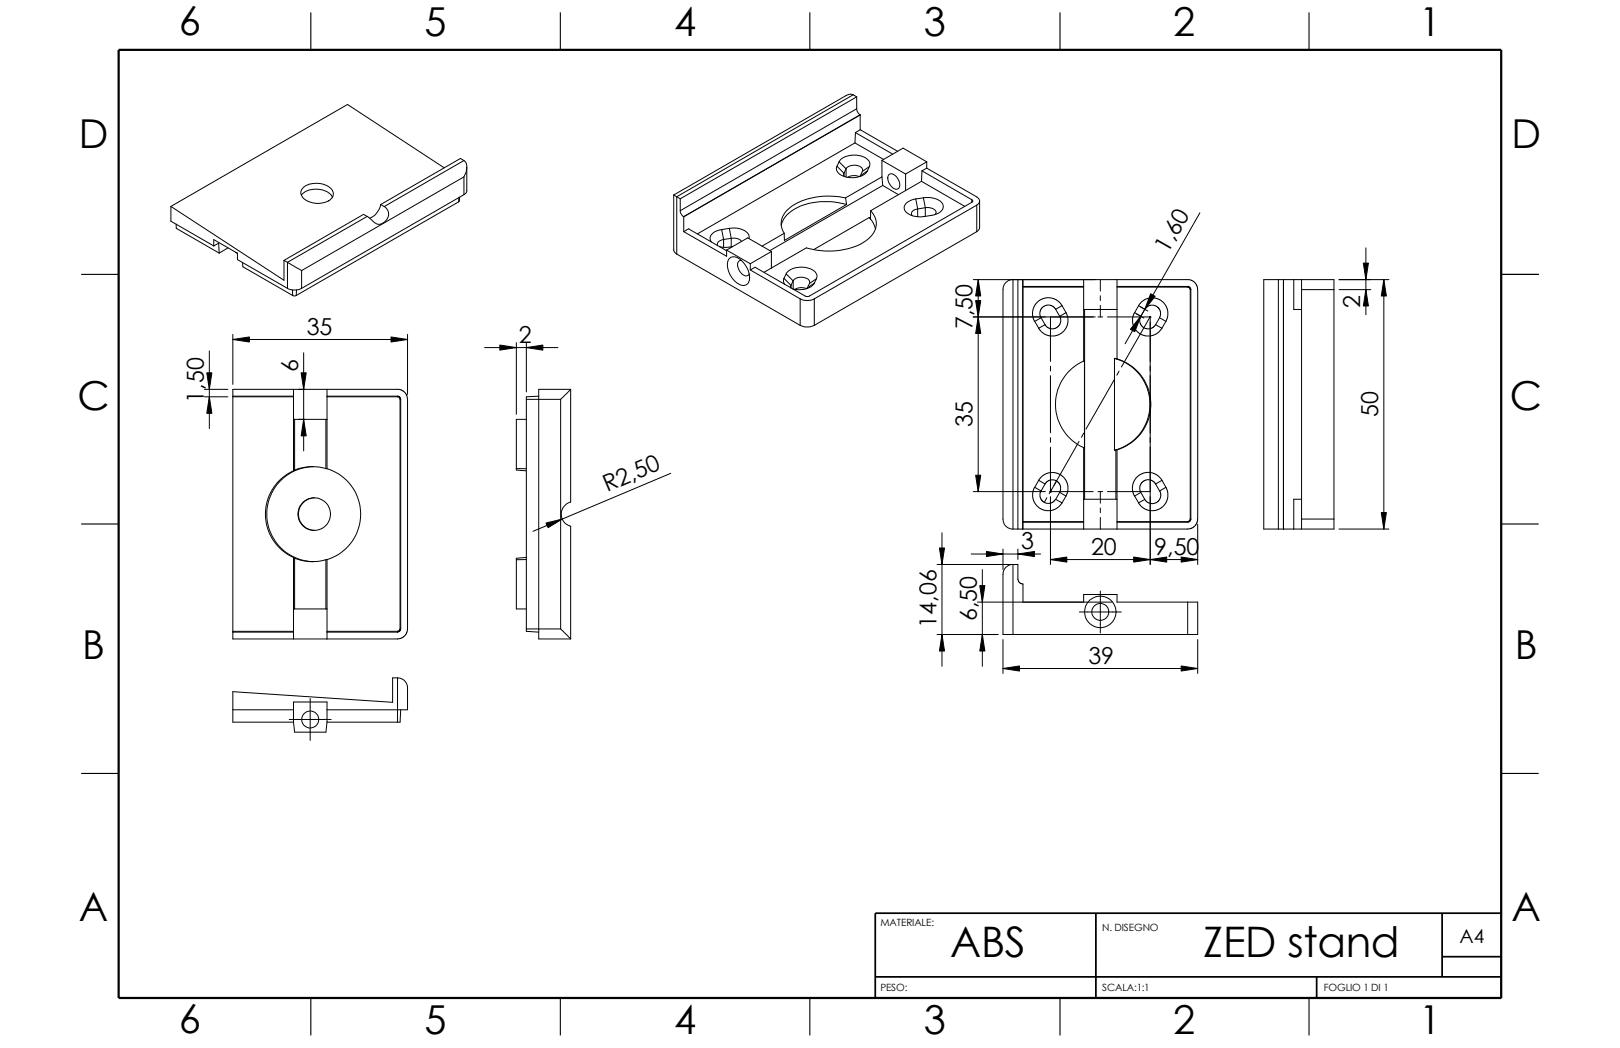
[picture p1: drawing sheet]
<svg xmlns="http://www.w3.org/2000/svg" width="432mm" height="279mm" viewBox="0 0 432 279" stroke-linecap="round" stroke-linejoin="round" font-family="sans-serif">
<g fill="none" stroke="#000" stroke-width=".27">
<path d="M227.4 25.3l-.9-.2-1 .4-45.9 26.5M227.4 25.3l-47 27.2M227.4 25.3l.9 .5M227.9 38.1l7.6 4.4M227.9 38.1l-42 24.3M228 35.3l10 5.8M228 35.3l-.1 2.8M228.3 29a2.14 2.14 0 0 0 .9 1.6M228.3 25.8l-47 27.2M228.3 25.8v3.2M228.3 29l-47 27.2M229.2 30.6l-47 27.2"/>
<path d="M229.2 30.6h.1M229.3 30.6l-47.1 27.2M229.3 30.6v4M229.3 34.6l-1.3 .7M229.3 34.6l10 5.7M45.6 55v4l11.4 6.6M45.6 55l30.1 19.7v-5.3M46.9 59.7l.1 1.2 11.4 6.6M80.3 52.1a5.7 5.7 0 0 1 7.5-.6l.8 1.1M80.7 50.1a5.8 5.8 0 0 1 7.9 .7 2.24 2.24 0 0 1-1.8 3.1 5.9 5.9 0 0 1-6.2-1.4 1.69 1.69 0 0 1 .1-2.4zM97.9 57.7l-21.3 12.2M97.9 57.7l-1-.6-21.2 12.3"/>
<path d="M101.5 54.5a5 5 0 0 1-3 3.7M101.5 54.5l.9 .6M102.4 55.1a2.54 2.54 0 0 1 .8 3.2 2.54 2.54 0 0 1-3 1.3l-2.3-1.9M118.4 44.7l-25.8-16.8-47 27.1M122.3 53.8l-43.3 25M122.3 52.7v1.1M122.5 52.6l-.2 1.2M123.7 42.8a2.94 2.94 0 0 1 .2 3.9l-.2 .5M123.7 42.8l-21.3 12.3M123.7 47.2l-43.3 24.9M123.7 47.2v4.7M123.7 51.9l-43.3 25"/>
<path d="M123.7 42.8l-1-.6-21.2 12.3M124.4 44.5v6.6l-.7 .8M179.6 52l.8 .5M179.6 52v14.6l.1 .5 .7 .6M180.4 52.5v15.2M180.4 52.5l.9 .5M181.3 56.2a2.14 2.14 0 0 0 .9 1.6M181.3 53v3.2M182.2 57.8h.1M182.2 57.8v4M223.1 44.3a2 2 0 0 0 1.6 2.6 5.6 5.6 0 0 0 6.5-1.3M223.1 44.3l1.9 1.9"/>
<path d="M223.6 43.1a5 5 0 0 1 5.7-1.6 2.66 2.66 0 0 1 2.5 2.6l-.1 .3M223.6 43.1l-.5 1.2M223.6 43.1l1.9 1.9M225 46.2v.9M225 46.2v.7M225.4 52.7a18.8 18.8 0 0 0-14.9 2.7 4.8 4.8 0 0 0-1.5 6.8M225.4 52.7l.2 1.8M225.5 45a2.8 2.8 0 0 1 4.5 .3l-.1 .4M225.5 45v2.2M225.5 45l-.5 1.2M225.6 54.5l-16.5 9.6-.1-1.9M225.6 54.5a19.9 19.9 0 0 0-9.4-.4 10.2 10.2 0 0 0-7.8 5.2l-.2 .8"/>
<path d="M229.1 47.1a3.6 3.6 0 0 0-3.2 .2M229.3 46.9l-.1 .2M229.9 45.7l-.6 1.2M231.2 45.6l-1.9 1.3M231.7 58l1.1 1.5 .5 1.5M231.7 58l-14.8 8.5M231.7 44.4l-.5 1.2M231.7 44.4l-1.8 1.3M232.1 56.2a4.9 4.9 0 0 1-.8 7.6 19 19 0 0 1-16.4 2.3l-11.3 6.5M232.1 56.2l-.1 2.2-.3-.4M235.1 47.2l-9.7 5.5M235.1 47.2l.2 2.2"/>
<path d="M235.1 42.8l6.3 3.6M235.1 42.8v4.4M235.1 42.8l5.6-3.3 6.3 3.6M235.3 49.4l-30.1 17.4M235.3 49.4l4.2 2.5M236.8 46.7a1.43 1.43 0 0 1 2.3 .6 2.22 2.22 0 0 1 .2 3.1 2.61 2.61 0 0 1-2.7-2.6zM241.4 50.8l-9.3 5.4M241.4 46.4v4.4M244.1 53l.5 2.7M244.6 55.7a1.32 1.32 0 0 0-1.5 1.8M244.6 55.7v2.1M245.6 48.3l-4.2 2.5"/>
<path d="M245.6 48.3l11.6 6.7M245.7 45.6l13.3 7.7M245.7 45.6l-.1 2.7M246.1 52.7a4.9 4.9 0 0 1 5.2 1.7 2 2 0 0 1-1.6 2.6l-3.4 .7a5.1 5.1 0 0 1-5.2-1.7 2.07 2.07 0 0 1 1.6-2.6l1.4-.4M246.1 52.7l-2 .3M246.1 52.7l.5 2.7M246.6 55.4a2.45 2.45 0 0 1 2.9 1.2l-.2 .5M246.6 55.4v2.3M246.6 55.4l-2 .3M247 44.8l13.3 7.7a1.18 1.18 0 0 1 .8 1.1 1.18 1.18 0 0 1-.8 1.1M247 44.8l-1.3 .8M247 43.1l-5.6 3.3"/>
<path d="M247 43.1v1.7M259 53.3l.3 .2-.3 .4-43.4 25.1h-.9l-13.4-7.8-1.3 .8M259 53.3v.7M260.3 54.7l-43.3 25M260.3 54.7v7.1M261.1 53.6v7.1l-.1 .4-.7 .7M319.8 56.7l-19.9 35M57 65.6v-1.7l6.3 3.6v1.7l13.3 7.7M57 65.6l1.3-.8 .1 2.7M60.8 66.1l-2.4 1.4M62.8 67.3l.5 .3M64.6 70l.1 1.1 13.3 7.7"/>
<path d="M75.7 69.4l.9 .5M76.6 69.9l3.8 2.2M76.6 76.9a4 4 0 0 0 3.8 0M76.6 69.9v7M77.9 77.3l.1 1.5M78 78.8h1M79 77.3v1.5M80.4 72.1v4.8M180.4 67.7l32.9 19M182.2 61.8l11.5 6.5v-1.6M182.2 61.8l1.3-.8 10.2 5.8M191.8 65.7l1.2 .3 2.2-.3"/>
<path d="M192.4 61.2a2.81 2.81 0 0 0-3.1 2.7l.3 .6M192.4 61.2l.5 2.6M192.9 63.8a1.59 1.59 0 0 0-1.7 1.6l.1 .1M192.9 63.8v2.1M193.7 66.7l6.3 3.6M193.7 66.7l5.6-3.3 6.3 3.7M194.4 68.9a2.45 2.45 0 0 1 3.5 .8 5.5 5.5 0 0 1 1.6 5.7 1.97 1.97 0 0 1-3 .1 6.1 6.1 0 0 1-2.4-6zM194.4 60.9a5.2 5.2 0 0 1 5.2 1.7v1M194.4 60.9l-2 .3M194.4 60.9l.5 2.6M194.9 63.5a2.59 2.59 0 0 1 2.8 .9M194.9 63.5v2.3"/>
<path d="M194.9 63.5l-2 .3M197.6 69.4a1.25 1.25 0 0 0-1.1 .8 1.25 1.25 0 0 0 .3 1.3 2.1 2.1 0 0 0 2.7 1.9l.2-.4M200 70.3v1.7M200 72l13.3 7.7M205.6 67.1l-5.6 3.2M205.6 67.1v4.4M209 74.2l-.2 .9 .4 .7M209 74.2l1.8 1.9M209 62.2l-5.9 3.4M209.5 73a5.2 5.2 0 0 1 6.1-1.5 2.23 2.23 0 0 1 2 2.8M209.5 73l-.5 1.2M209.5 73l1.9 1.9"/>
<path d="M210.8 76.1v.7zM211.4 74.9a2.85 2.85 0 0 1 4.4 0v.7M211.4 74.9v2.1M211.4 74.9l-.6 1.2M213.3 79.7a4 4 0 0 0 3.7 0M213.3 79.7v7M215 77a3.7 3.7 0 0 0-3.2 .1M215.8 75.6l-.7 1.3M217 75.5a5.2 5.2 0 0 1-5.7 1.5M217 79.7v7M217 75.5l-1.8 1.3M217.6 74.3l-.6 1.2"/>
<path d="M217.6 74.3l-1.8 1.3M259.4 74.5h57.6l1.4 .8 .5 .5 .3 1v61.6l-.1 .8-.4 .8-.8 .7-1.3 .4h-46.6M260.3 61.8l-43.3 24.9M260.7 74.5l.7 4.4h-1.3zM260.7 74.5v56.6M268.1 75.3l.9-.6 1-.2v66.6a2.6 2.6 0 0 1-2.7-2.7v-61.2l.1-.7zM271.3 74.5v66.6M272.6 74.5v66.6M272.7 74.5v66.6M272.7 76.4h16.1M272.7 76.5h16.1M288.8 74.5v21.8"/>
<path d="M293.3 74.5v3.1M293.3 78.9v1.2M297.7 74.5v21.2M297.7 76.4h18.9M297.7 76.5h18.9M306.7 78.3l1.2 .7-2.8 3.5zM316.6 76.4l.5 .1 .3 .7M316.6 76.5l.5 .3 .1 .4M316.6 76.4v.1M317.2 77.2h.2M317.2 77.2v61.2M317.4 77.2v61.2"/>
<path d="M336.8 74.5h18.8v66.6h-18.8zM340.7 74.5v66.6M342.1 74.5v66.6M344.8 74.5v8h2.1M346.9 74.5v2.7M346.9 77.2h8.7M346.9 77.2v63.9M356.9 74.5h13.3M356.9 77.2h8.5M363.4 70.1h1.3l-.6 4.4zM364.1 77.2l.6 4.4h-1.3zM364.1 66.1v17.8"/>
<path d="M368.9 74.5l.6 4.4h-1.3zM368.9 74.5v66.6M400.1 73.2h10M55.1 99.4h1.4l-.7 4.4zM55.8 93.6v20.7M62.1 90.5l4.4-.7v1.4zM62.1 89.2v13.3M62.1 90.5h46.5M80.3 99.4h1.3l-.7 4.4zM80.9 94.1v26.1M104.2 89.8l4.4 .7-4.4 .7zM108.6 89.2v16"/>
<path d="M129.2 92.7h19.5M133.2 92l4.4 .7-4.4 .6zM137.6 91.4v19M140.3 92.7l4.4-.7v1.3zM140.3 91.4v13.1M213.3 86.7a4.2 4.2 0 0 0 3.7 0M259.4 84.5h32.5M260.1 80.1h1.3l-.7 4.4zM260.7 84.5l.7 4.4h-1.3zM277.5 84.7l-1.7 1 1.1 1.8M277.5 84.7l1.1 1.9M278.6 86.6l-1.7 .9"/>
<path d="M280 84.5v11.9M280 97.6v1.3M281.4 82.5l-.5-.6-.8-.5-.9-.1-1 .4-.7 .6-.3 .6v.9l.3 .9M282.4 84.3l.3 .9v.9l-.3 .6-.7 .6-.7 .3h-1l-.8-.3-.6-.7M283.1 81.5l-.9-1.2-1.7-.8-1.8-.1-1.5 .6-1.1 1-.8 1.7v1.6l.5 1.4M283.1 81.5l1 1.9-1.7 .9-1-1.8M283.1 81.5l-1.7 1M284.1 83.4l.5 1.2v1.6l-.7 1.6-1.2 1.2-1.6 .6-1.8-.1-1.6-.9-.8-1.1M288.8 96.3a12.6 12.6 0 0 0-7.5 11.5 12.6 12.6 0 0 0 7.5 11.5M288.8 82.5h8.9M289.1 96.1l-.3 .2M289.1 82.5v50.6"/>
<path d="M292.7 84.5h1.2M293.3 81.4v3.1M295.2 84.5h11.5M297.1 95.5a12.7 12.7 0 0 1 9.4 12.3 12.7 12.7 0 0 1-9.4 12.3M297.1 95.5l.6 .2M297.1 95.5v24.6M297.7 95.7a12.7 12.7 0 0 1 9.1 12.1 12.7 12.7 0 0 1-9.1 12.1M298.3 98.9l-.6 1.1M302.4 83.4l-.5 1.2v1.6l.7 1.6 1.2 1.2 1.7 .6 1.7-.1 1.6-.9 .9-1.1M302.4 83.4l1.7 .9-.3 .7 .1 1.1 .3 .7 .7 .6 .8 .3 1-.1 .8-.4 .5-.6M302.9 83.7l2 1.1M303.5 81.5l.9-1.1 1.5-.9 1.8-.1 1.6 .6 1 .9 .8 1.5 .2 1.8-.5 1.5"/>
<path d="M303.5 81.5l-1.1 1.9M303.5 81.5l1.6 1-1 1.8M304 81.8l1.9 1.1M304.1 84.3l-1.6 4.1-1.2-.6zM305.2 82.5l.5-.7 .8-.4h1l.8 .3 .6 .5 .4 .8v.9l-.2 .8M306.5 84.4l.2 .3M306.5 84.5l-7.6 13.3M306.6 84.4v66.1M306.7 84.4l-.3 .3M309.1 84.7l-1.1 1.9M309.1 84.7l1.7 1M310.8 85.7l-1.1 1.8-1.7-.9"/>
<path d="M54.5 105.8h6.2M54.5 103.8h6.2M55.8 105.8l.7 4.4h-1.4zM62.1 103.8h44.3l.9 .3 .8 .7 .4 .8 .1 .9v61.2l-.2 1-.8 1.1-.8 .4-.8 .1h-43.9zM62.1 105.8h16.1M62.1 105.6h16.1M78.2 111.8h9M78.2 103.8v21.7M78.5 111.8v13.5M80.9 111.8l.7 4.4h-1.3zM86.9 111.8v13.1M87.2 103.8v21.2"/>
<path d="M87.2 105.8h18.8M87.2 105.6h18.8M106 105.8l.5 .2 .1 .5M106 105.6l.5 .2 .3 .7M106 105.6v.2M106.6 106.5v61.2M106.6 106.5h.2M106.8 106.5v61.2M140.3 111.8h-2.7v13.5l2.7 .2M140.3 106.5h9.1M143.6 105.6l-3.3 .2v62.5l3.3 .2M149.4 106.5v61.2"/>
<path d="M152.1 103.8l-2.7 2.7M152.1 103.8v30.1a3.3 3.3 0 0 0-2.5 3.2 3.3 3.3 0 0 0 2.5 3.2v30M152.1 103.8h-8.5v66.5h8.5M280 100.2v15.2M280 116.7v1.2M280 119.2v12M287.6 117.7l-7.6 13.4M288.8 119.3l.3 .2M288.8 119.3v21.8M288.8 115.5l-.6 1.1M297.1 101.1l-7.6 13.3M297.4 120l-.3 .1"/>
<path d="M297.4 120v13.1M297.7 119.9v21.2M297.7 119.9l-.3 .1M78.2 125.5a12.7 12.7 0 0 0-7.5 11.6 12.7 12.7 0 0 0 7.5 11.5M78.5 125.3l-.3 .2M83.5 124.4a12.7 12.7 0 0 0-12.4 12.7 12.7 12.7 0 0 0 12.4 12.6M83.8 132.7a4.3 4.3 0 0 0-4.3 4.4 4.3 4.3 0 0 0 4.3 4.3M86.9 124.9a12.8 12.8 0 0 0-8.4 .4M86.9 124.9l.3 .1M87.2 125a12.7 12.7 0 0 1 8.9 12.1 12.7 12.7 0 0 1-8.9 12.1M137.6 124.9l2.7 .1M145.5 139.4l4.4-1-3.8 2.3z"/>
<path d="M178.8 126.2l-36.7 15.4M259.4 131.1h19.2M260.1 126.7h1.3l-.7 4.4zM272.7 139.2h16.1M272.7 139.1h16.1M275.8 129.9l-.5 1.2v1.7l.7 1.6 1.2 1.2 1.6 .5 1.8-.1 1.6-.8 .8-1.2M275.8 129.9l1.7 1M276.9 128.1l.8-1.1 1.6-.9 1.8-.1 1.6 .6 1 .8 .8 1.6 .1 1.7-.5 1.5M276.9 128.1l-1.1 1.8M276.9 128.1l1.7 .9M277.5 130.9l-.3 .7v.9l.4 .8 .7 .6 .8 .3h.9l.8-.4 .5-.7M278.6 129l.5-.6 .8-.4 .9-.1 .8 .3 .7 .6 .4 .8v.9l-.3 .8"/>
<path d="M278.6 129l-1.1 1.9M279 132.7l-.7 1.3M279.9 131.1h11.5M279.9 130.9l.3 .3M280 132.4v18.1M280.1 130.9l-.3 .3M280.3 130.5l-.6 1.1M281.6 128.2l-.7 1.2M282.4 131.3l-1 1.8 1.7 1 1-1.9M282.4 131.3l1.7 .9M288.8 133.1h8.9M292.7 131.1h1.2"/>
<path d="M293.3 131.1v3.1M293.3 135.4v1.3M293.3 138v3.1M295.2 131.1h11.4M297.7 139.2h18.9M297.7 139.1h18.9M305.1 133.1l-1-1.8-1.7 .9 1.1 1.9M305.1 133.1l-1.6 1M308 129l-.4-.6-.9-.4-.9-.1-1 .3-.6 .7-.3 .6-.1 .9 .3 .8M309.1 130.9l.3 .9-.1 .8-.4 .8-.6 .5-1 .4-.8-.1-.9-.4-.5-.7M309.7 128.1l-1.1-1.3-1.6-.8h-1.6l-1.6 .6-1.1 1-.8 1.6v1.7l.5 1.3M309.7 128.1l1.1 1.8-1.7 1-1.1-1.9"/>
<path d="M309.7 128.1l-1.7 .9M310.7 129.9l.5 1.2v1.7l-.6 1.6-1.3 1.2-1.6 .5-1.8-.1-1.5-.8-.9-1.1M316.6 139.1v.1M317.2 138.4l-.1 .4-.5 .3M317.2 138.4h.2M317.4 138.4l-.3 .6-.5 .2M319.2 139.7v10.8M346.9 133.1h-2.1v8M346.9 138.4h8.7M368.2 136.7h1.3l-.6 4.4zM78.2 148.6l.3 .2M78.2 148.6v21.7"/>
<path d="M78.5 148.8a12.8 12.8 0 0 0 8.4 .4M78.5 148.8v13.5M86.9 149.2v13.1M87.2 149.2h-.3M87.2 149.2v21.1M140.3 148.6l-2.7 .2v13.5h2.7M140.3 149.2h-2.7M249.8 150.5h21.5l.1 4.4 .5 .5 .8 .3v4.8M250.4 146.1h1.4l-.7 4.4zM251.1 142v35.6M258.9 147.7h18.5M261.2 156.1h1.3l-.7 4.4z"/>
<path d="M261.8 151.8v25.8M262.9 147l4.4 .7-4.4 .7zM267.3 146.4v5.4M271.3 147.7l4.4-.7v1.4zM271.3 146.4v2.7M280 149.2l4.4-.7v1.4zM280 149.2h39.2M293.3 157.6v11.1M302.2 148.5l4.4 .7-4.4 .7zM306.6 149.2l4.4-.7v1.4zM314.8 148.5l4.4 .7-4.4 .7zM356.9 141.1h13.3"/>
<path d="M62.1 168.3h16.1M62.1 168.5h16.1M78.2 162.3h9M87.2 168.3h18.8M87.2 168.5h18.8M106 168.3v.2M106.6 167.7l-.2 .4-.4 .2M106.6 167.7h.2M106.8 167.7l-.2 .6-.6 .2M140.3 167.7h9.1M149.4 167.7l2.7 2.6M249.8 169.2h16.2"/>
<path d="M251.1 169.2l.7 4.4h-1.4zM260.5 160.5h35.9M261.8 169.2l.7 4.4h-1.3zM267.3 178.2l4.4-.7v1.4zM267.3 170.5v9M267.3 178.2h51.9M287.7 163.2h11.2M288.8 160.5v-2h8.9v2h21.5v8.7h-51.9v-16.1a2.6 2.6 0 0 1 2.7-2.6v18.7M314.8 177.5l4.4 .7-4.4 .7zM316.6 160.5v8.7M319.2 170.5v9M62.1 189.2h16.1"/>
<path d="M77.1 191.8h11.2M78.2 192.5v-5.3h9v5.3M78.2 192.5l.3 2.7h8.4l.3-2.7M82.7 186.2v11.2M106 180.7a2.67 2.67 0 0 1 2.6 2.7v5.8h-21.4M106 180.7h-1.4v6.5l-42.5-2.8v8.1h16.1M106 180.7v11.8M106.8 189.2l-.2 3.3h-19.4M400.1 192.6v73.5h-249"/>
<circle cx="83.8" cy="137.1" r="4.3"/>
<circle cx="293.3" cy="163.1" r="2.25"/>
<circle cx="293.3" cy="163.1" r="4.2"/>
<circle cx="82.7" cy="191.8" r="2.25"/>
</g>
<path d="M292.1 243.5v22.6M384.4 243.5v16.9M384.4 255.1h15.7M400.1 243.5h-166.8v22.6M233.3 260.4h166.8M350.9 260.4v5.7" fill="none" stroke="#000" stroke-width=".47"/>
<g fill="none" stroke="#000" stroke-width=".3">
<path d="M82.8 3.3v10M149.4 3.3v10M215.9 3.3v10M282.5 3.3v10M348.9 3.3v10M21.6 73.2h10M400.1 73.2h10M21.6 139.7h10M400.1 139.7h10M21.6 206.2h10M400.1 206.2h10M82.8 266.1v10"/>
<path d="M149.4 266.1v10M215.9 266.1v10M282.5 266.1v10M348.9 266.1v10"/>
</g>
<path d="M31.6 13.3h368.5v252.8h-368.5z" fill="none" stroke="#000" stroke-width=".59"/>
<g fill="#000">
<path d="M260.7 74.5l.7 4.4h-1.3zM363.4 70.1h1.3l-.6 4.4zM364.1 77.2l.6 4.4h-1.3zM368.9 74.5l.6 4.4h-1.3zM62.1 90.5l4.4-.7v1.4zM104.2 89.8l4.4 .7-4.4 .7zM133.2 92l4.4 .7-4.4 .6zM140.3 92.7l4.4-.7v1.3zM260.7 84.5l.7 4.4h-1.3zM260.1 80.1h1.3l-.7 4.4zM304.1 84.3l-1.6 4.1-1.2-.6zM306.7 78.3l1.2 .7-2.8 3.5z"/>
<path d="M55.1 99.4h1.4l-.7 4.4zM55.8 105.8l.7 4.4h-1.4zM80.3 99.4h1.3l-.7 4.4zM80.9 111.8l.7 4.4h-1.3zM145.5 139.4l4.4-1-3.8 2.3zM260.1 126.7h1.3l-.7 4.4zM250.4 146.1h1.4l-.7 4.4zM262.9 147l4.4 .7-4.4 .7zM271.3 147.7l4.4-.7v1.4zM280 149.2l4.4-.7v1.4zM302.2 148.5l4.4 .7-4.4 .7zM306.6 149.2l4.4-.7v1.4z"/>
<path d="M314.8 148.5l4.4 .7-4.4 .7zM368.2 136.7h1.3l-.6 4.4zM251.1 169.2l.7 4.4h-1.4zM261.2 156.1h1.3l-.7 4.4zM261.8 169.2l.7 4.4h-1.3zM267.3 178.2l4.4-.7v1.4zM314.8 177.5l4.4 .7-4.4 .7z"/>
</g>
<g font-size="11.2">
<text x="253.3" y="255.1">ABS</text>
<text x="320.7" y="255.1">ZED stand</text>
</g>
<g font-size="10.6">
<text x="47.7" y="9.4">6</text>
<text x="113.2" y="9.5">5</text>
<text x="179.7" y="9.5">4</text>
<text x="246.2" y="9.5">3</text>
<text x="312.7" y="9.5">2</text>
<text x="378.2" y="9.5">1</text>
<text x="21" y="39.4">D</text>
<text x="402.8" y="39.4">D</text>
<text x="20.6" y="109.3">C</text>
<text x="402.5" y="109.3">C</text>
<text x="21.9" y="175.8">B</text>
<text x="403.7" y="175.8">B</text>
<text x="21" y="245.6">A</text>
<text x="402.9" y="245.6">A</text>
<text x="47.7" y="275.5">6</text>
<text x="113.2" y="275.5">5</text>
<text x="179.7" y="275.5">4</text>
<text x="246.2" y="275.5">3</text>
<text x="312.7" y="275.5">2</text>
<text x="378.2" y="275.5">1</text>
</g>
<g font-size="6.2">
<text x="311.3" y="67.6" transform="rotate(-60 311.3 67.6)">1,60</text>
<text x="362.6" y="82.2" transform="rotate(-90 362.6 82.2)">2</text>
<text x="81.7" y="89.2">35</text>
<text x="259.2" y="87.8" transform="rotate(-90 259.2 87.8)">7,50</text>
<text x="138.3" y="91.4">2</text>
<text x="79.5" y="99.2" transform="rotate(-90 79.5 99.2)">6</text>
<text x="54.3" y="107.3" transform="rotate(-90 54.3 107.3)">1,50</text>
<text x="259.2" y="113.7" transform="rotate(-90 259.2 113.7)">35</text>
<text x="367.4" y="111.3" transform="rotate(-90 367.4 111.3)">50</text>
<text x="161.8" y="131.2" transform="rotate(-23 161.8 131.2)">R2,50</text>
<text x="272.2" y="146.4">3</text>
<text x="290.8" y="147.9">20</text>
<text x="307.7" y="147.9">9,50</text>
<text x="249.6" y="167.3" transform="rotate(-90 249.6 167.3)">14,06</text>
<text x="260.3" y="165.6" transform="rotate(-90 260.3 165.6)">6,50</text>
<text x="290.1" y="176.9">39</text>
</g>
<text font-size="5.1" x="389" y="251.5">A4</text>
<g font-size="2.7">
<text x="234.7" y="246.8">MATERIALE:</text>
<text x="293.8" y="248.3">N. DISEGNO</text>
<text x="234.7" y="264.2">PESO:</text>
<text x="293.8" y="264.2">SCALA:1:1</text>
<text x="352.9" y="264.2">FOGLIO 1 DI 1</text>
</g>
</svg>
